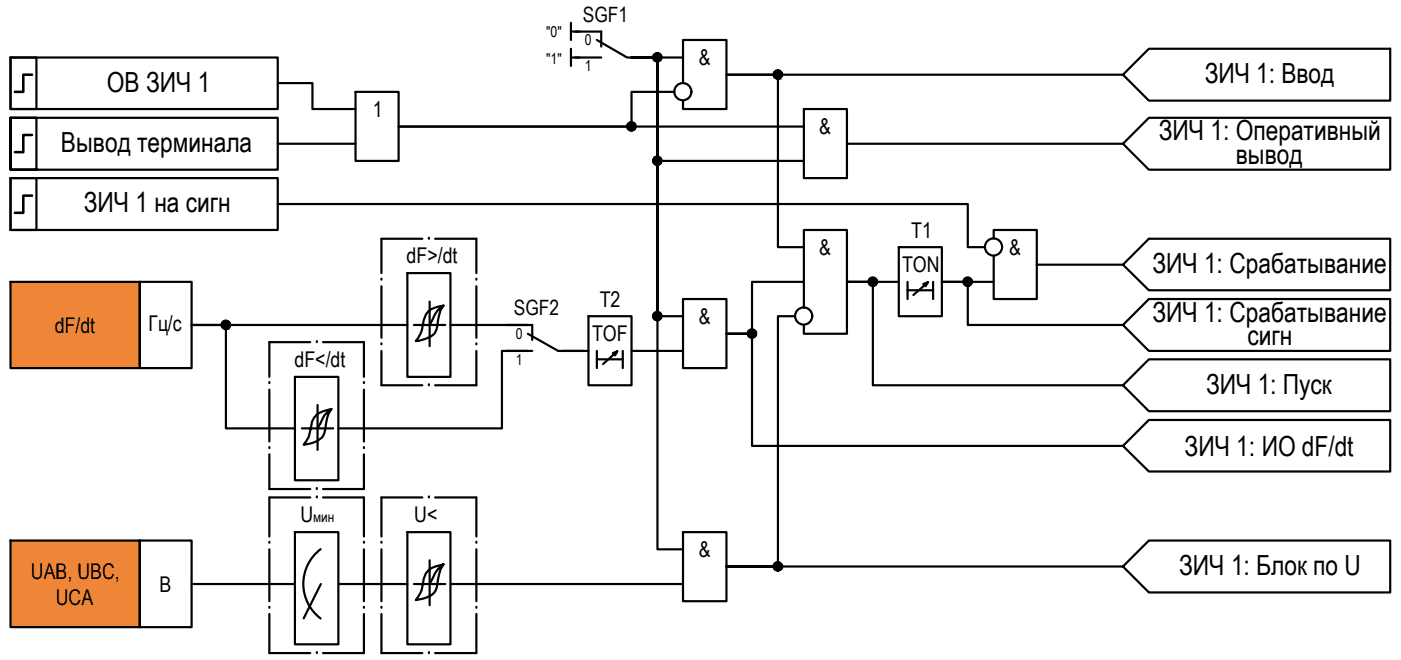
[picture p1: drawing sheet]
<svg xmlns="http://www.w3.org/2000/svg" width="162mm" height="76mm" viewBox="0 0 162 76" stroke-linecap="round" stroke-linejoin="round" font-family="sans-serif">
<!-- layer: 0 -->
<g fill="none" stroke="#000" stroke-width=".25">
<path d="M1.2 6.7h3v5.9h-3zM1.2 6.7h31v5.9h-31zM1.2 13.6v6.1h3v-6.1h-3h31v6.1h-31zM32.2 9.6h4v3h5M32.2 16.7h9M41.2 10.6h5v8h-5zM66.2 2.6v2M66.2 5.6v2M66.2 3.7h1M66.2 6.7h1M78.2 10.6h-5v4.1h-27h47M79.2 9.6v-5h5v8h-5v-.9"/>
<path d="M79.2 6.7h-6h3v11.9h17M93.2 12.6h5v8h-5zM98.2 16.7h32M130.2 8.7l3-3.1h28v6.1h-28zM130.2 16.7l3-3.1h28v6.1h-28zM130.2 8.7h-46h6v19.9h3M1.2 32.7h15v9.9h-15zM1.2 20.6h3v6h-3zM1.2 20.6h31v6h-31zM16.2 32.7h6v9.9h-6zM32.2 23.6h80v5h2M47.2 31.6h5v12.1h-5z"/>
<path d="M47.2 37.7h-25h4v11.9h8M49.8 34.9v5.2M49.8 37.7h1.8M51.4 35.4a4.2 4.2 0 0 0-.7 2.3 1.55 1.55 0 0 1-1.3 1.5l-1.2 .3a4 4 0 0 0 .9-2.4 1.94 1.94 0 0 1 1.9-1.6l.4-.1-.7 .6-.9 1.7h-1.8M52.2 37.7h9M68.2 36.6h5v8h-5zM79.2 36.6h-3v-29.9h-3h3v56.9h3M79.2 34.6h5v8h-5zM92.2 36.6h-2v29h-6h46M93.2 35.7v-9.1h5v12.1h-5v-1M93.2 32.7h-6v6h-3h3v13h43M104.2 28.6h5v8h-5z"/>
<path d="M104.2 32.7h-6h3v11.9h29M105.2 32.7v1.9M105.2 33.6h3M107.1 32.9l.5-.2-1.7 1.5M107.6 32.7l-.3 .5M108.2 32.7v1.9M115.2 27.7v-1.1h5v8h-5v-4.9M115.2 32.7h-6h3v5h18M120.2 30.7h10M133.2 27.7h28v5.9h-28l-3-2.9zM133.2 34.6h28v6.1h-28l-3-3zM34.2 43.7h5v11.9h-5z"/>
<path d="M36.8 46.9v5.2M36.8 49.6h1.8M38.4 47.4l-.3 .5-.3 1.2a2.53 2.53 0 0 1-.5 1.6l-.9 .5-1.2 .3a4.6 4.6 0 0 0 1-2.7 2.04 2.04 0 0 1 1.7-1.3l.5-.1-.5 .5a2.19 2.19 0 0 0-.7 1.1l-.4 .6h-1.8M61.2 40.7h-3v8.9h-19M65.2 40.7h3M69.2 40.7v1.9M69.2 41.6h3M71.1 40.9l.5-.2-1.7 1.5M71.6 40.7l-.3 .5M72.2 40.7v1.9M73.2 40.7h6M130.2 51.7l3-3h28v5.9h-28z"/>
<path d="M130.2 44.6l3-3h28v6h-28zM1.2 62.6h15v10.1h-15zM16.2 62.6h6v10.1h-6zM22.2 67.7h12M34.2 61.7h5v13h-5zM37.2 63.6a5 5 0 0 0 0 8.1M37.2 67.7l-2 3.9M39.2 67.7h8M47.2 61.7h5v13h-5zM49.8 64.9v5.2M49.8 67.7h1.8M51.4 65.4l-.3 .5-.3 1.2a2.08 2.08 0 0 1-.8 1.9l-.9 .4-.9 .1a4 4 0 0 0 .9-2.5 1.97 1.97 0 0 1 1.9-1.5l.4-.1-.7 .6-.9 1.7h-1.8"/>
<path d="M52.2 67.7h27M79.2 61.7h5v8h-5zM130.2 65.6l3-3h28v6h-28z"/>
<circle cx="73.2" cy="14.6" r=".49"/>
<circle cx="76.2" cy="6.6" r=".49"/>
<circle cx="76.2" cy="18.6" r=".49"/>
<circle cx="79.2" cy="10.6" r=".99"/>
<circle cx="90.2" cy="8.6" r=".49"/>
<circle cx="26.2" cy="37.6" r=".49"/>
<circle cx="76.2" cy="36.6" r=".49"/>
<circle cx="87.2" cy="38.6" r=".49"/>
<circle cx="93.2" cy="36.6" r=".99"/>
<circle cx="101.2" cy="32.6" r=".49"/>
<circle cx="112.2" cy="32.6" r=".49"/>
<circle cx="115.2" cy="28.6" r=".99"/>
<circle cx="90.2" cy="65.6" r=".49"/>
</g>
<g fill="none" stroke="#000" stroke-width=".25">
<path d="M66.7 3.7h3v1.7M66.7 6.7h3M69.2 4.6l3.5 2.1h3M36 39.6h-4.8v4.1M36.7 39.6h.1M37.5 39.6h4.7v4.1M44.2 39.9h.1M44.2 32.4h.1M44.2 33.2v5.9M49 27.7h-4.8v3.9M49.7 27.7h.1M50.5 27.7h4.7v3.9"/>
<path d="M55.2 39.9h.1M55.2 32.4h.1M55.2 33.2v5.9M58.7 37.7h3v1.7M61.2 38.7l3.5 2h3M31.2 51.9h.1M31.2 44.4h.1M31.2 45.1v6.1M31.2 52.6v4.1h4.8M36 57.6h-4.8v4.6M36.7 57.6h.1M36.7 56.7h.1"/>
<path d="M37.5 57.6h4.7v4.6M42.2 51.9h.1M42.2 44.4h.1M42.2 45.1v6.1M42.2 52.6v4.1h-4.7M44.2 40.7v3.9h4.8M49 57.6h-4.8v4.6M49.7 57.6h.1M49.7 44.6h.1M50.5 57.6h4.7v4.6M55.2 40.7v3.9h-4.7M58.7 40.7h3"/>
<path d="M31.2 70.4h.1M31.2 62.9h.1M31.2 71.1v4.6h4.8M31.2 63.6v6.1M36.7 75.7h.1M42.2 70.4h.1M42.2 62.9h.1M42.2 71.1v4.6h-4.7M42.2 63.6v6.1M44.2 70.4h.1M44.2 62.9h.1M44.2 63.6v6.1"/>
<path d="M44.2 71.1v4.6h4.8M49.7 75.7h.1M55.2 70.4h.1M55.2 62.9h.1M55.2 63.6v6.1M55.2 71.1v4.6h-4.7"/>
</g>
<!-- layer: 0 -->
<g fill="#000" stroke="#000" stroke-width=".12">
<path d="M72.9 15h.6zM73 15.1h.4zM73 14.2h.4zM73.1 15.1h.2zM73.1 14.2h.2zM76.1 19.2h.2zM76.1 7.1h.2zM76.1 18.1h.2zM76.1 6.2h.2zM90.1 9.1h.2zM90.2 8.1h.1zM26.1 38.1h.2z"/>
<path d="M26.2 37.1h.1zM76.1 37.1h.2zM76.1 36.2h.2zM87.1 39.1h.2zM87.2 38.2h.1zM100.9 32.3h.7zM101.1 32.1h.2zM112.1 33.1h.2zM112.1 32.1h.2zM89.8 66h.8zM90.1 66.1h.2zM90.2 65.2h.1z"/>
<path d="M73.1 15.1h.2zM73.1 15.1h.2z"/>
<path d="M73.1 14.2h.2zM73.1 14.2h.2z"/>
<path d="M73.1 14.2h.3zM73.1 14.2h.3z"/>
<path d="M73.1 14.2h.3zM73.1 14.2h.3zM73 14.2h.4z"/>
<path d="M73.1 15.1h.3zM73.1 15.1h.2z"/>
<path d="M73 14.2h.5zM73 14.2h.5z"/>
<path d="M73 15.1h.4zM73 15.1h.4z"/>
<path d="M72.9 14.2l.6 .1zM72.9 14.2l.6 .1z"/>
<path d="M72.9 14.3h.7zM72.8 14.3h.8z"/>
<path d="M72.9 15h.6zM72.9 15l.5 .1zM73 15.1h.4z"/>
<path d="M72.8 14.3h.8zM72.8 14.3h.8z"/>
<path d="M72.8 15h.8zM72.8 15h.7zM72.9 15h.6z"/>
<path d="M72.8 14.3l.9 .1zM72.8 14.3l.9 .1z"/>
<path d="M72.8 15h.8zM72.8 15h.8z"/>
<path d="M72.8 14.4h.9zM72.8 14.4h.9z"/>
<path d="M72.8 14.4l.9 .1zM72.8 14.4l.9 .1z"/>
<path d="M72.8 14.9h.9zM72.8 14.9h.9z"/>
<path d="M72.8 14.9h.9zM72.8 14.9l.8 .1z"/>
<path d="M72.8 14.5h.9zM72.7 14.5h1z"/>
<path d="M72.7 14.5h1zM72.7 14.5h1z"/>
<path d="M72.7 14.5l1 .1zM72.7 14.5l1 .1z"/>
<path d="M72.7 14.6l1 .1v-.1zM72.7 14.6l1 .1h-1z"/>
<path d="M72.7 14.7h1zM72.7 14.7h1z"/>
<path d="M72.7 14.7l1 .1zM72.7 14.7l1 .1z"/>
<path d="M72.7 14.8h1zM72.7 14.8h1z"/>
<path d="M72.7 14.8h1zM72.7 14.8h1z"/>
<path d="M72.8 14.8h.9zM72.8 14.8l.9 .1z"/>
<path d="M76.1 19.2h.2zM76.1 19.2h.2z"/>
<path d="M76.1 7.1h.2zM76.1 7.1h.2z"/>
<path d="M76.1 18.1l.2 .1zM76.1 18.1l.2 .1z"/>
<path d="M76.1 6.2h.2zM76.1 6.2h.2z"/>
<path d="M76.1 18.2h.3zM76.1 18.2h.3z"/>
<path d="M76.1 6.2h.3zM76.1 6.2h.3z"/>
<path d="M76.1 18.2h.3zM76 18.2h.4z"/>
<path d="M76.1 19.1h.3zM76.1 19.1l.2 .1z"/>
<path d="M76.1 6.2h.3zM76.1 6.2h.3z"/>
<path d="M76.1 7.1h.3zM76.1 7.1h.2z"/>
<path d="M76 18.2h.4zM76 18.2h.4z"/>
<path d="M76 19.1h.4zM76 19.1h.4z"/>
<path d="M76 6.2h.4zM76 6.2h.4z"/>
<path d="M76 7.1h.4zM76 7.1h.4z"/>
<path d="M76 18.2h.5zM75.9 18.2h.6z"/>
<path d="M76 19.1h.4zM76 19.1h.4z"/>
<path d="M76 6.2h.5zM76 6.2h.5z"/>
<path d="M76 7.1h.4zM76 7.1h.4z"/>
<path d="M75.9 18.2l.6 .1zM75.9 18.3h.6z"/>
<path d="M75.9 19.1h.6zM75.9 19.1h.5z"/>
<path d="M75.9 6.2l.6 .1zM75.9 6.3h.6z"/>
<path d="M75.9 7h.6zM75.9 7l.5 .1z"/>
<path d="M75.9 18.3h.7zM75.9 18.3h.7z"/>
<path d="M75.9 19h.6zM75.9 19l.6 .1z"/>
<path d="M75.9 6.3h.7zM75.9 6.3h.7z"/>
<path d="M75.9 7h.6zM75.9 7h.6z"/>
<path d="M75.9 18.3h.7zM75.9 18.3h.7z"/>
<path d="M75.9 19h.7zM75.9 19h.6z"/>
<path d="M75.9 6.3h.7zM75.9 6.3h.7z"/>
<path d="M75.9 7h.7zM75.9 7h.6z"/>
<path d="M75.8 18.3l.8 .1zM75.8 18.3l.8 .1z"/>
<path d="M75.8 18.4h.9zM75.8 18.4h.9z"/>
<path d="M75.8 18.9h.8zM75.8 18.9h.8z"/>
<path d="M75.8 18.9h.8zM75.8 18.9l.8 .1z"/>
<path d="M75.8 6.3l.8 .1zM75.8 6.3l.8 .1z"/>
<path d="M75.8 6.4h.9zM75.8 6.4h.9z"/>
<path d="M75.8 6.9l.8 .1zM75.8 6.9l.8 .1z"/>
<path d="M75.8 7h.8zM75.8 7h.8z"/>
<path d="M75.8 18.4l.9 .1zM75.8 18.4l.9 .1z"/>
<path d="M75.8 18.9h.9zM75.8 18.9h.8z"/>
<path d="M75.8 6.4l.9 .1zM75.8 6.4l.9 .1z"/>
<path d="M75.8 6.9h.9zM75.8 6.9h.8z"/>
<path d="M75.8 18.5h.9zM75.8 18.5h.9z"/>
<path d="M75.7 18.5l1 .1zM75.7 18.5l1 .1z"/>
<path d="M75.7 18.6h1zM75.7 18.6h1z"/>
<path d="M75.7 18.6h1zM75.7 18.6h1z"/>
<path d="M75.7 18.6l1 .1zM75.7 18.6l1 .1z"/>
<path d="M75.7 18.7h1zM75.7 18.7h1z"/>
<path d="M75.7 18.7l1 .1zM75.7 18.7l1 .1z"/>
<path d="M75.7 18.8h1zM75.7 18.8h1z"/>
<path d="M75.8 18.8l.9 .1v-.1zM75.8 18.8l.9 .1h-.9z"/>
<path d="M75.8 6.5h.9zM75.8 6.5h.9z"/>
<path d="M75.7 6.5h1zM75.7 6.5h1z"/>
<path d="M75.7 6.5l1 .1v-.1zM75.7 6.5l1 .1h-1z"/>
<path d="M75.7 6.6l1 .1zM75.7 6.6l1 .1z"/>
<path d="M75.7 6.7h1zM75.7 6.7h1z"/>
<path d="M75.7 6.7h1zM75.7 6.7h1z"/>
<path d="M75.7 6.7l1 .1zM75.7 6.7l1 .1z"/>
<path d="M75.7 6.8h1zM75.7 6.8h1z"/>
<path d="M75.8 6.8h.9zM75.8 6.8l.9 .1z"/>
<path d="M90.1 9.1l.2 .1zM90.2 9.2h.1z"/>
<path d="M90.2 8.1h.1zM90.1 8.1h.2z"/>
<path d="M90.1 8.1l.3 .1zM90 8.2h.4z"/>
<path d="M90 8.2h.4zM90 8.2h.4z"/>
<path d="M90 9.1h.4zM90 9.1h.3z"/>
<path d="M90 8.2h.5zM90 8.2h.5z"/>
<path d="M90 9.1h.4zM90 9.1h.4z"/>
<path d="M89.9 8.2h.6zM89.9 8.2h.6z"/>
<path d="M89.9 9.1h.6zM89.9 9.1h.5z"/>
<path d="M89.9 8.2l.6 .1zM89.9 8.2l.6 .1z"/>
<path d="M89.9 9h.6zM89.9 9h.6z"/>
<path d="M89.9 9h.6zM89.9 9l.6 .1z"/>
<path d="M89.9 8.3h.7zM89.9 8.3h.7z"/>
<path d="M89.9 8.3l.7 .1zM89.9 8.3l.7 .1z"/>
<path d="M89.8 8.4h.8zM89.8 8.4h.8z"/>
<path d="M89.8 9h.8zM89.8 9h.8z"/>
<path d="M89.9 9h.7zM89.9 9h.6z"/>
<path d="M89.8 8.4h.9zM89.8 8.4h.9z"/>
<path d="M89.8 8.9h.8zM89.8 8.9l.8 .1z"/>
<path d="M89.8 8.4h.9zM89.8 8.4h.9z"/>
<path d="M89.7 8.4l1 .1v-.1zM89.7 8.4l1 .1h-1z"/>
<path d="M89.7 8.8l1 .1zM89.7 8.8l1 .1z"/>
<path d="M89.8 8.9h.9zM89.8 8.9h.8z"/>
<path d="M89.7 8.5l1 .1zM89.7 8.5l1 .1z"/>
<path d="M89.7 8.6h1zM89.7 8.6h1z"/>
<path d="M89.7 8.6l1 .1zM89.7 8.6l1 .1z"/>
<path d="M89.7 8.7h1zM89.7 8.7h1z"/>
<path d="M89.7 8.7h1zM89.7 8.7h1z"/>
<path d="M89.7 8.7l1 .1zM89.7 8.7l1 .1z"/>
<path d="M89.7 8.8h1zM89.7 8.8h1z"/>
<path d="M26.1 38.1l.2 .1zM26.2 38.2h.1z"/>
<path d="M26.2 37.1h.1zM26.1 37.1h.2z"/>
<path d="M26.1 37.1l.3 .1zM26.1 37.1l.3 .1z"/>
<path d="M26.1 37.2h.3zM26 37.2h.4z"/>
<path d="M26.1 38.1h.3zM26.1 38.1h.2z"/>
<path d="M26 37.2h.4zM26 37.2h.4z"/>
<path d="M26 38.1h.4zM26 38.1h.4z"/>
<path d="M26 37.2h.5zM25.9 37.2h.6z"/>
<path d="M26 38.1h.4zM26 38.1h.4z"/>
<path d="M25.9 37.2l.6 .1zM25.9 37.2l.6 .1z"/>
<path d="M25.9 38.1h.6zM25.9 38.1h.5z"/>
<path d="M25.9 37.3h.7zM25.9 37.3h.7z"/>
<path d="M25.9 38h.6zM25.9 38l.6 .1z"/>
<path d="M25.9 37.3l.7 .1zM25.9 37.3l.7 .1z"/>
<path d="M25.9 38h.7zM25.9 38h.6z"/>
<path d="M25.8 37.4h.8zM25.8 37.4h.8z"/>
<path d="M25.8 37.4h.9zM25.8 37.4h.9z"/>
<path d="M25.8 37.9h.8zM25.8 37.9h.8z"/>
<path d="M25.8 37.9h.8zM25.8 37.9l.8 .1z"/>
<path d="M25.8 37.4l.9 .1v-.1zM25.8 37.4l.9 .1h-.9z"/>
<path d="M25.8 37.5h.9zM25.8 37.5h.9z"/>
<path d="M25.8 37.8l.9 .1zM25.8 37.8l.9 .1z"/>
<path d="M25.8 37.9h.9zM25.8 37.9h.8z"/>
<path d="M25.7 37.5l1 .1zM25.7 37.5l1 .1z"/>
<path d="M25.7 37.6h1zM25.7 37.6h1z"/>
<path d="M25.7 37.6l1 .1zM25.7 37.6l1 .1z"/>
<path d="M25.7 37.7h1zM25.7 37.7h1z"/>
<path d="M25.7 37.7h1zM25.7 37.7h1z"/>
<path d="M25.7 37.7l1 .1zM25.7 37.7l1 .1z"/>
<path d="M25.7 37.8h1zM25.7 37.8h1z"/>
<path d="M76.1 37.1h.2zM76.1 37.1h.2z"/>
<path d="M76.1 36.2h.2zM76.1 36.2h.2z"/>
<path d="M76.1 36.2h.3zM76.1 36.2h.3z"/>
<path d="M76.1 36.2h.3zM76.1 36.2h.3z"/>
<path d="M76.1 37.1h.3zM76.1 37.1h.2z"/>
<path d="M76 36.2h.4zM76 36.2h.4z"/>
<path d="M76 37.1h.4zM76 37.1h.4z"/>
<path d="M76 36.2l.5 .1zM76 36.2l.5 .1z"/>
<path d="M76 37.1h.4zM76 37.1h.4z"/>
<path d="M75.9 36.3h.6zM75.9 36.3h.6z"/>
<path d="M75.9 37.1h.6zM75.9 37.1h.5z"/>
<path d="M75.9 36.3h.7zM75.9 36.3h.7z"/>
<path d="M75.9 37h.6zM75.9 37l.6 .1z"/>
<path d="M75.9 36.3h.7zM75.9 36.3h.7z"/>
<path d="M75.9 37h.7zM75.9 37h.6z"/>
<path d="M75.8 36.3l.8 .1zM75.8 36.3l.8 .1z"/>
<path d="M75.8 36.4h.9zM75.8 36.4h.9z"/>
<path d="M75.8 36.9l.8 .1zM75.8 36.9l.8 .1z"/>
<path d="M75.8 37h.8zM75.8 37h.8z"/>
<path d="M75.8 36.4l.9 .1zM75.8 36.4l.9 .1z"/>
<path d="M75.8 36.9h.9zM75.8 36.9h.8z"/>
<path d="M75.8 36.5h.9zM75.8 36.5h.9z"/>
<path d="M75.7 36.5l1 .1zM75.7 36.5l1 .1z"/>
<path d="M75.7 36.6h1zM75.7 36.6h1z"/>
<path d="M75.7 36.6h1zM75.7 36.6h1z"/>
<path d="M75.7 36.6l1 .1zM75.7 36.6l1 .1z"/>
<path d="M75.7 36.7l1 .1v-.1zM75.7 36.7l1 .1h-1z"/>
<path d="M75.7 36.8h1zM75.7 36.8h1z"/>
<path d="M75.7 36.8h1zM75.7 36.8h1z"/>
<path d="M75.8 36.8h.9zM75.8 36.8l.9 .1z"/>
<path d="M87.1 39.1h.2zM87.2 39.1h.1z"/>
<path d="M87.2 38.2h.1zM87.1 38.2h.2z"/>
<path d="M87.1 38.2h.3zM87.1 38.2h.3z"/>
<path d="M87.1 38.2h.3zM87.1 38.2h.3z"/>
<path d="M87.1 39.1h.3zM87.1 39.1h.2z"/>
<path d="M87 38.2h.5zM86.9 38.2h.6z"/>
<path d="M87 39.1h.4zM87 39.1h.4z"/>
<path d="M86.9 38.2h.6zM86.9 38.2h.6z"/>
<path d="M86.9 39.1h.6zM86.9 39.1h.5z"/>
<path d="M86.9 38.2l.6 .1zM86.9 38.2l.6 .1z"/>
<path d="M86.9 39h.6zM86.9 39l.6 .1z"/>
<path d="M86.9 38.3h.7zM86.9 38.3h.7z"/>
<path d="M86.9 39h.6zM86.9 39h.6z"/>
<path d="M86.9 38.3h.7zM86.9 38.3h.7z"/>
<path d="M86.9 39h.7zM86.9 39h.6z"/>
<path d="M86.8 38.3l.8 .1zM86.8 38.3l.8 .1z"/>
<path d="M86.8 38.4h.9zM86.8 38.4h.9z"/>
<path d="M86.8 38.9l.8 .1zM86.8 38.9l.8 .1z"/>
<path d="M86.8 39h.8zM86.8 39h.8z"/>
<path d="M86.8 38.4l.9 .1zM86.8 38.4l.9 .1z"/>
<path d="M86.7 38.5h1zM86.7 38.5h1z"/>
<path d="M86.7 38.8l1 .1zM86.7 38.8l1 .1z"/>
<path d="M86.8 38.9h.9zM86.8 38.9h.8z"/>
<path d="M86.7 38.5h1zM86.7 38.5h1z"/>
<path d="M86.7 38.5l1 .1zM86.7 38.5l1 .1z"/>
<path d="M86.7 38.6l1 .1v-.1zM86.7 38.6l1 .1h-1z"/>
<path d="M86.7 38.7h1zM86.7 38.7h1z"/>
<path d="M86.7 38.7l1 .1zM86.7 38.7l1 .1z"/>
<path d="M86.7 38.8h1zM86.7 38.8h1z"/>
<path d="M86.7 38.8h1zM86.7 38.8h1z"/>
<path d="M101.1 32.1h.2zM101.1 32.1h.2z"/>
<path d="M101.1 32.1l.3 .1zM101 32.2h.4z"/>
<path d="M101.1 33.1h.2zM101.1 33.1h.2zM101.1 33.1l.2 .1z"/>
<path d="M101 32.2h.4zM101 32.2h.4z"/>
<path d="M101 33.1h.4zM101 33.1h.3z"/>
<path d="M101 32.2h.5zM101 32.2h.5z"/>
<path d="M101 33.1h.4zM101 33.1h.4z"/>
<path d="M101 32.2h.5zM100.9 32.2h.6z"/>
<path d="M101 33.1h.5zM101 33.1h.4z"/>
<path d="M100.9 32.2l.6 .1zM100.9 32.2l.6 .1z"/>
<path d="M100.9 33h.6zM100.9 33l.6 .1z"/>
<path d="M100.9 32.3h.7zM100.9 32.3h.7zM100.8 32.3h.8z"/>
<path d="M100.9 33h.6zM100.9 33h.6z"/>
<path d="M100.8 32.3l.8 .1zM100.8 32.3l.8 .1z"/>
<path d="M100.8 33h.8zM100.8 33h.8z"/>
<path d="M100.9 33h.7zM100.9 33h.6z"/>
<path d="M100.8 32.4h.9zM100.8 32.4h.9z"/>
<path d="M100.8 32.9h.8zM100.8 32.9l.8 .1z"/>
<path d="M100.8 32.4h.9zM100.8 32.4h.9z"/>
<path d="M100.7 32.4l1 .1zM100.7 32.4l1 .1z"/>
<path d="M100.7 32.5l1 .1v-.1zM100.7 32.5l1 .1h-1z"/>
<path d="M100.7 32.8h1zM100.7 32.8h1z"/>
<path d="M100.7 32.8l1 .1zM100.7 32.8l1 .1z"/>
<path d="M100.8 32.9h.9zM100.8 32.9h.8z"/>
<path d="M100.7 32.6h1zM100.7 32.6h1z"/>
<path d="M100.7 32.6l1 .1zM100.7 32.6l1 .1z"/>
<path d="M100.7 32.7h1zM100.7 32.7h1z"/>
<path d="M100.7 32.7h1zM100.7 32.7h1z"/>
<path d="M100.7 32.7h1zM100.7 32.7l1 .1z"/>
<path d="M112.1 33.1h.2zM112.1 33.1h.2z"/>
<path d="M112.1 32.1h.2zM112.1 32.1h.2z"/>
<path d="M112.1 32.1l.3 .1zM112.1 32.1l.3 .1z"/>
<path d="M112 32.2h.4zM112 32.2h.4z"/>
<path d="M112 33.1h.4zM112 33.1h.3z"/>
<path d="M112 32.2h.5zM112 32.2h.5z"/>
<path d="M112 33.1h.4zM112 33.1h.4z"/>
<path d="M112 32.2h.5zM111.9 32.2h.6z"/>
<path d="M112 33.1h.5zM112 33.1h.4z"/>
<path d="M111.9 32.2l.7 .1zM111.9 32.2l.7 .1z"/>
<path d="M111.9 33h.6zM111.9 33l.6 .1z"/>
<path d="M111.9 32.3h.7zM111.9 32.3h.7z"/>
<path d="M111.8 33h.8zM111.8 33h.8z"/>
<path d="M111.9 33h.7zM111.9 33h.6z"/>
<path d="M111.8 32.3h.8zM111.8 32.3h.8z"/>
<path d="M111.8 32.3l.8 .1zM111.8 32.3l.8 .1z"/>
<path d="M111.8 33h.8zM111.8 33h.8z"/>
<path d="M111.8 32.4h.8zM111.8 32.4h.8z"/>
<path d="M111.8 32.4h.9zM111.8 32.4h.9z"/>
<path d="M111.8 32.9h.8zM111.8 32.9h.8z"/>
<path d="M111.8 32.9h.8zM111.8 32.9l.8 .1z"/>
<path d="M111.8 32.4l.9 .1zM111.8 32.4l.9 .1z"/>
<path d="M111.8 32.5l.9 .1v-.1zM111.8 32.5l.9 .1h-1z"/>
<path d="M111.8 32.8h.9zM111.8 32.8h.9z"/>
<path d="M111.8 32.8h.9zM111.8 32.8l.8 .1z"/>
<path d="M111.7 32.6h1zM111.7 32.6h1z"/>
<path d="M111.7 32.6l1 .1zM111.7 32.6l1 .1z"/>
<path d="M111.7 32.7h1zM111.7 32.7h1z"/>
<path d="M111.7 32.7h1zM111.7 32.7h1z"/>
<path d="M111.7 32.7h1zM111.7 32.7l1 .1z"/>
<path d="M90.1 66.1h.2zM90.2 66.1h.1z"/>
<path d="M90.2 65.2h.1zM90.1 65.2h.2z"/>
<path d="M90.1 65.2h.3zM90 65.2h.4z"/>
<path d="M90 65.2h.4zM90 65.2h.4z"/>
<path d="M90 66.1h.4zM90 66.1h.3z"/>
<path d="M90 65.2h.5zM89.9 65.2h.6z"/>
<path d="M90 66.1h.4zM90 66.1h.4z"/>
<path d="M89.9 65.2l.6 .1zM89.9 65.2l.6 .1z"/>
<path d="M89.9 66.1h.6zM89.9 66.1h.5z"/>
<path d="M89.9 66.1h.6zM89.9 66.1h.6z"/>
<path d="M89.9 65.3h.6zM89.9 65.3h.6z"/>
<path d="M89.9 65.3h.7zM89.9 65.3h.7z"/>
<path d="M89.9 66h.6zM89.9 66l.6 .1z"/>
<path d="M89.9 65.3h.7zM89.9 65.3h.7z"/>
<path d="M89.8 65.3l.8 .1zM89.8 65.3l.8 .1z"/>
<path d="M89.9 66h.7zM89.9 66h.6z"/>
<path d="M89.8 65.4h.9zM89.8 65.4h.9z"/>
<path d="M89.8 65.9h.8zM89.8 65.9l.8 .1zM89.8 66h.8z"/>
<path d="M89.8 65.4l.9 .1zM89.8 65.4l.9 .1z"/>
<path d="M89.7 65.5h1zM89.7 65.5h1z"/>
<path d="M89.7 65.8l1 .1zM89.7 65.8l1 .1z"/>
<path d="M89.8 65.9h.9zM89.8 65.9h.8z"/>
<path d="M89.7 65.5l1 .1zM89.7 65.5l1 .1z"/>
<path d="M89.7 65.6h1zM89.7 65.6h1z"/>
<path d="M89.7 65.6h1zM89.7 65.6h1z"/>
<path d="M89.7 65.6l1 .1zM89.7 65.6l1 .1z"/>
<path d="M89.7 65.7l1 .1v-.1zM89.7 65.7l1 .1h-1z"/>
<path d="M89.7 65.8h1zM89.7 65.8h1z"/>
<path d="M89.7 65.8h1zM89.7 65.8h1z"/>
</g>
<g fill="#ef8637" stroke="#ef8637" stroke-width=".12">
<path d="M1.2 32.7l15 9.9v-9.9zM1.2 32.7l15 9.9h-15z"/>
<path d="M1.2 62.6l15 10.1v-10.1zM1.2 62.6l15 10.1h-15z"/>
</g>
<path d="M3.7 8.7h-1v1.9h-1M3.7 15.6h-1v2h-1M3.7 22.7h-1v2h-1" fill="none" stroke="#000" stroke-width=".3"/>
<g font-size="3.2">
<text x="12.4" y="10.6">ОВ ЗИЧ 1</text>
<text x="139.7" y="9.6">ЗИЧ 1: Ввод</text>
<text x="7.1" y="17.6">Вывод терминала</text>
<text x="134.4" y="16.3">ЗИЧ 1: Оперативный</text>
<text x="143.3" y="19">вывод</text>
<text x="9.7" y="24.6">ЗИЧ 1 на сигн</text>
<text x="133.6" y="31.6">ЗИЧ 1: Срабатывание</text>
<text x="133.6" y="37.3">ЗИЧ 1: Срабатывание</text>
<text x="144.6" y="40">сигн</text>
<text x="139.9" y="45.6">ЗИЧ 1: Пуск</text>
<text x="137.4" y="52.8">ЗИЧ 1: ИО dF/dt</text>
<text x="136.7" y="66.7">ЗИЧ 1: Блок по U</text>
</g>
<g font-size="2.5">
<text x="81" y="7.6">&amp;</text>
<text x="43.2" y="13.6">1</text>
<text x="95" y="15.6">&amp;</text>
<text x="95" y="29.5">&amp;</text>
<text x="105.7" y="27.5">T1</text>
<text x="117" y="29.5">&amp;</text>
<text x="47.2" y="30.5">dF&gt;/dt</text>
<text x="69.5" y="35.5">T2</text>
<text x="104.6" y="31.6">TON</text>
<text x="6.3" y="38.5">dF/dt</text>
<text x="17.2" y="38.3">Гц/с</text>
<text x="68.7" y="39.6">TOF</text>
<text x="81" y="37.5">&amp;</text>
<text x="34.2" y="42.5">dF&lt;/dt</text>
<text x="34.8" y="60.4">U</text>
<text x="48" y="60.4">U&lt;</text>
<text x="81" y="64.5">&amp;</text>
<text x="3.6" y="67">UAB, UBC,</text>
<text x="6.5" y="70.1">UCA</text>
<text x="18.5" y="68.6">В</text>
</g>
<g font-size="2.4">
<text x="67.6" y="2.5">SGF1</text>
<text x="59.6" y="36.5">SGF2</text>
</g>
<g font-size="1.7">
<text x="63.3" y="4.3">&quot;0&quot;</text>
<text x="67.8" y="5.3">0</text>
<text x="63.3" y="7.4">&quot;1&quot;</text>
<text x="67.8" y="8.3">1</text>
<text x="59.8" y="39.3">0</text>
<text x="59.8" y="42.3">1</text>
<text x="36.3" y="60.4">мин</text>
</g>
</svg>
